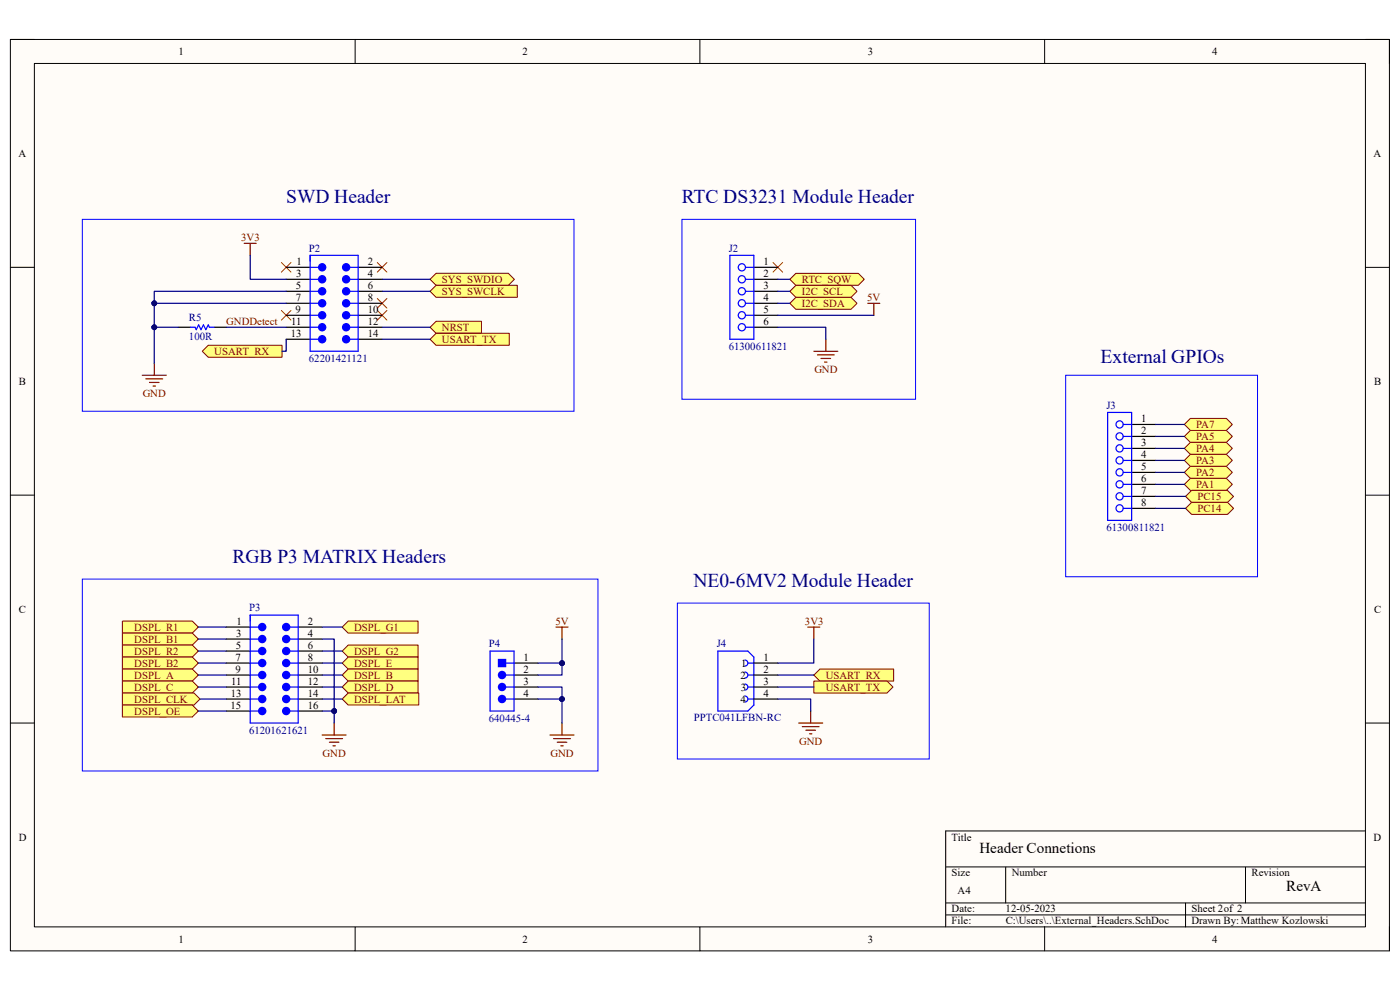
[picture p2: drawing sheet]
<svg xmlns="http://www.w3.org/2000/svg" width="297mm" height="210mm" viewBox="0 0 297 210" stroke-linecap="round" stroke-linejoin="round" font-family="sans-serif">
<path d="M2.2 8.4h292.6v193.3h-292.6z" fill-rule="evenodd" fill="#fffcf8"/>
<path d="M2.2 8.4h292.6v193.3h-292.6z" fill="none" stroke="#000" stroke-width=".21"/>
<path d="M7.3 13.5h282.4v183.1h-282.4z" fill-rule="evenodd" fill="#fffcf8"/>
<g fill="none" stroke="#000" stroke-width=".21">
<path d="M2.2 8.4h5.1M7.3 13.5h282.4v183.1h-282.4zM75.3 8.4v5.1M148.5 8.4v5.1M221.6 8.4v5.1M289.7 8.4h5.1v5.1M2.2 56.7h5.1M289.7 56.7h5.1M2.2 105h5.1M289.7 105.1h5.1M2.2 153.4h5.1M289.7 153.4h5.1"/>
<path d="M289.7 176.3h-89.1v20.3M75.3 196.6v5.1M148.5 196.6v5.1M200.6 183.9h89.1M200.6 191.5h89.1M200.6 194.1h89.1M213.4 183.9v7.6M221.6 196.6v5.1M251.5 191.5v5.1M264.2 183.9v7.6M294.8 196.6v5.1"/>
</g>
<path d="M171.4 133h2.5M172.7 133v2.6M169.4 153.4h5.1M170.2 154.1h3.6M171 154.9h2M171.7 155.7h.5M172 150.8v2.6" fill="none" stroke="#800000" stroke-width=".25"/>
<path d="M172.7 143.2l1.2-1.3h15.7v2.6h-15.7z" fill-rule="evenodd" fill="#ffff80"/>
<path d="M172.7 143.2l1.2-1.3h15.7v2.6h-15.7z" fill="none" stroke="#800000" stroke-width=".21"/>
<path d="M172.7 144.5h15.5l1.3 1.3-1.3 1.2h-15.5z" fill-rule="evenodd" fill="#ffff80"/>
<path d="M172.7 144.5h15.5l1.3 1.3-1.3 1.2h-15.5z" fill="none" stroke="#800000" stroke-width=".21"/>
<path d="M168.8 58h13.3l1.3 1.3-1.3 1.2h-13.3l-1.2-1.2z" fill-rule="evenodd" fill="#ffff80"/>
<path d="M168.8 58h13.3l1.3 1.3-1.3 1.2h-13.3l-1.2-1.2z" fill="none" stroke="#800000" stroke-width=".21"/>
<path d="M172.7 74.5h5M173.4 75.3h3.6M174.2 76h2M174.9 76.8h.6M175.2 72v2.5M184.1 64.3h2.5M185.4 64.3v2.6" fill="none" stroke="#800000" stroke-width=".25"/>
<path d="M168.8 60.5h11.7l1.3 1.3-1.3 1.3h-11.7l-1.2-1.3z" fill-rule="evenodd" fill="#ffff80"/>
<path d="M168.8 60.5h11.7l1.3 1.3-1.3 1.3h-11.7l-1.2-1.3z" fill="none" stroke="#800000" stroke-width=".21"/>
<path d="M168.8 63.1h11.7l1.3 1.2-1.3 1.3h-11.7l-1.2-1.3z" fill-rule="evenodd" fill="#ffff80"/>
<path d="M168.8 63.1h11.7l1.3 1.2-1.3 1.3h-11.7l-1.2-1.3z" fill="none" stroke="#800000" stroke-width=".21"/>
<path d="M164 55.7l2 2M166 55.7l-2 2" fill="none" stroke="#f00" stroke-width=".21"/>
<path d="M72.6 133l1.3-1.2h14.8v2.5h-14.8z" fill-rule="evenodd" fill="#ffff80"/>
<path d="M72.6 133l1.3-1.2h14.8v2.5h-14.8z" fill="none" stroke="#800000" stroke-width=".21"/>
<path d="M26 131.8h14.8l1.3 1.2-1.3 1.3h-14.8z" fill-rule="evenodd" fill="#ffff80"/>
<path d="M26 131.8h14.8l1.3 1.2-1.3 1.3h-14.8z" fill="none" stroke="#800000" stroke-width=".21"/>
<path d="M118 133h2.5M119.2 133v2.6M116.7 155.9h5.1M117.4 156.7h3.6M118.2 157.5h2M119 158.2h.5M119.2 153.4v2.5" fill="none" stroke="#800000" stroke-width=".25"/>
<path d="M144.7 46.5h49.5v38.2h-49.5zM17.5 122.9h109.4v40.7h-109.4zM143.7 127.9h53.4v33.1h-53.4z" fill="none" stroke="#00f" stroke-width=".21"/>
<path d="M91.2 59.3l1.3-1.3h15.4l1.2 1.3-1.2 1.2h-15.4z" fill-rule="evenodd" fill="#ffff80"/>
<path d="M91.2 59.3l1.3-1.3h15.4l1.2 1.3-1.2 1.2h-15.4z" fill="none" stroke="#800000" stroke-width=".21"/>
<path d="M91.2 61.8l1.3-1.3h17.3v2.6h-17.3z" fill-rule="evenodd" fill="#ffff80"/>
<path d="M91.2 61.8l1.3-1.3h17.3v2.6h-17.3z" fill="none" stroke="#800000" stroke-width=".21"/>
<path d="M91.2 69.4l1.3-1.2h9.6v2.5h-9.6z" fill-rule="evenodd" fill="#ffff80"/>
<path d="M91.2 69.4l1.3-1.2h9.6v2.5h-9.6z" fill="none" stroke="#800000" stroke-width=".21"/>
<path d="M51.8 51.6h2.6M53.1 51.6v2.6M30.2 79.6h5.1M32.7 77.1v2.5M31 80.4h3.5M31.7 81.1h2M32.5 81.9h.5" fill="none" stroke="#800000" stroke-width=".25"/>
<path d="M59.7 55.7l2 2M61.7 55.7l-2 2M80 55.7l2.1 2M82.1 55.7l-2.1 2M59.7 65.9l2 2M61.7 65.9l-2 2M80 63.3l2.1 2.1M80 65.9l2.1 2M82.1 63.3l-2.1 2.1M82.1 65.9l-2.1 2" fill="none" stroke="#f00" stroke-width=".21"/>
<path d="M17.5 46.5h104.3v40.7h-104.3z" fill="none" stroke="#00f" stroke-width=".21"/>
<path d="M91.2 72l1.3-1.3h15.5v2.5h-15.5z" fill-rule="evenodd" fill="#ffff80"/>
<path d="M91.2 72l1.3-1.3h15.5v2.5h-15.5z" fill="none" stroke="#800000" stroke-width=".21"/>
<path d="M44.2 73.2h15.6v2.6h-15.6l-1.3-1.3z" fill-rule="evenodd" fill="#ffff80"/>
<path d="M44.2 73.2h15.6v2.6h-15.6l-1.3-1.3z" fill="none" stroke="#800000" stroke-width=".21"/>
<path d="M37.8 69.4h2.6M45.5 69.4h2.5" fill="none" stroke="#000" stroke-width=".25"/>
<path d="M40.4 69.4h1l.2 .5 .5-1 .6 1 .5-1 .5 1 .5-1 .2 .5h1.1" fill="none" stroke="#00f" stroke-width=".25"/>
<path d="M26 134.3h14.8l1.3 1.3-1.3 1.2h-14.8z" fill-rule="evenodd" fill="#ffff80"/>
<path d="M26 134.3h14.8l1.3 1.3-1.3 1.2h-14.8z" fill="none" stroke="#800000" stroke-width=".21"/>
<path d="M26 136.8h14.8l1.3 1.3-1.3 1.3h-14.8z" fill-rule="evenodd" fill="#ffff80"/>
<path d="M26 136.8h14.8l1.3 1.3-1.3 1.3h-14.8z" fill="none" stroke="#800000" stroke-width=".21"/>
<path d="M26 139.4h14.8l1.3 1.3-1.3 1.2h-14.8z" fill-rule="evenodd" fill="#ffff80"/>
<path d="M26 139.4h14.8l1.3 1.3-1.3 1.2h-14.8z" fill="none" stroke="#800000" stroke-width=".21"/>
<path d="M26 141.9h14.8l1.3 1.3-1.3 1.3h-14.8z" fill-rule="evenodd" fill="#ffff80"/>
<path d="M26 141.9h14.8l1.3 1.3-1.3 1.3h-14.8z" fill="none" stroke="#800000" stroke-width=".21"/>
<path d="M26 144.5h14.8l1.3 1.2-1.3 1.3h-14.8z" fill-rule="evenodd" fill="#ffff80"/>
<path d="M26 144.5h14.8l1.3 1.2-1.3 1.3h-14.8z" fill="none" stroke="#800000" stroke-width=".21"/>
<path d="M26 147h15.2l1.2 1.3-1.2 1.3h-15.2z" fill-rule="evenodd" fill="#ffff80"/>
<path d="M26 147h15.2l1.2 1.3-1.2 1.3h-15.2z" fill="none" stroke="#800000" stroke-width=".21"/>
<path d="M26 149.6h14.8l1.3 1.2-1.3 1.3h-14.8z" fill-rule="evenodd" fill="#ffff80"/>
<path d="M26 149.6h14.8l1.3 1.2-1.3 1.3h-14.8z" fill="none" stroke="#800000" stroke-width=".21"/>
<path d="M73.9 136.8h14.8v2.6h-14.8l-1.3-1.3z" fill-rule="evenodd" fill="#ffff80"/>
<path d="M73.9 136.8h14.8v2.6h-14.8l-1.3-1.3z" fill="none" stroke="#800000" stroke-width=".21"/>
<path d="M73.9 139.4h14.8v2.5h-14.8l-1.3-1.2z" fill-rule="evenodd" fill="#ffff80"/>
<path d="M73.9 139.4h14.8v2.5h-14.8l-1.3-1.2z" fill="none" stroke="#800000" stroke-width=".21"/>
<path d="M72.6 143.2l1.3-1.3h14.8v2.6h-14.8z" fill-rule="evenodd" fill="#ffff80"/>
<path d="M72.6 143.2l1.3-1.3h14.8v2.6h-14.8z" fill="none" stroke="#800000" stroke-width=".21"/>
<path d="M72.6 145.7l1.3-1.2h14.8v2.5h-14.8z" fill-rule="evenodd" fill="#ffff80"/>
<path d="M72.6 145.7l1.3-1.2h14.8v2.5h-14.8z" fill="none" stroke="#800000" stroke-width=".21"/>
<path d="M73.9 147h15v2.6h-15l-1.3-1.3z" fill-rule="evenodd" fill="#ffff80"/>
<path d="M73.9 147h15v2.6h-15l-1.3-1.3z" fill="none" stroke="#800000" stroke-width=".21"/>
<path d="M68.3 155.9h5.1M69.1 156.7h3.6M69.9 157.5h2M70.6 158.2h.5M70.9 153.4v2.5" fill="none" stroke="#800000" stroke-width=".25"/>
<g fill="none" stroke="#00f" stroke-width=".25">
<path d="M154.8 54.2h5.1v17.8h-5.1zM158.2 59.3h1.7M158.2 56.7h1.7M158.2 64.3h1.7M158.2 61.8h1.7M158.2 69.4h1.7M158.2 66.9h1.7M152.3 138.1h6.4l1.2 1.3v10.2l-1.2 1.2h-6.4zM158 140a.64 .64 0 0 1 .7 .7 .64 .64 0 0 1-.7 .6M158 142.6a.64 .64 0 0 1 .7 .6 .64 .64 0 0 1-.7 .6M158 145.1a.64 .64 0 0 1 .7 .6 .64 .64 0 0 1-.7 .7M158 147.7a.64 .64 0 0 1 .7 .6 .64 .64 0 0 1-.7 .6"/>
<path d="M158.7 140.7h1.2M158.7 143.2h1.2M158.7 145.7h1.2M158.7 148.3h1.2"/>
<circle cx="157.4" cy="56.7" r=".76"/>
<circle cx="157.4" cy="59.2" r=".76"/>
<circle cx="157.4" cy="66.9" r=".76"/>
<circle cx="157.4" cy="69.4" r=".76"/>
<circle cx="157.4" cy="64.3" r=".76"/>
<circle cx="157.4" cy="61.8" r=".76"/>
</g>
<path d="M159.9 59.3h5.1M159.9 56.7h5.1M159.9 61.8h5.1M159.9 64.3h5.1M159.9 66.9h5.1M159.9 69.4h5.1M159.9 140.7h5.1M159.9 143.2h5.1M159.9 145.7h5.1M159.9 148.3h5.1" fill="none" stroke="#000" stroke-width=".25"/>
<path d="M252.5 88.8h7.7l1.2 1.2-1.2 1.3h-7.7l-1.2-1.3z" fill-rule="evenodd" fill="#ffff80"/>
<path d="M252.5 88.8h7.7l1.2 1.2-1.2 1.3h-7.7l-1.2-1.3z" fill="none" stroke="#800000" stroke-width=".21"/>
<path d="M251.3 92.6l1.2-1.3h7.7l1.2 1.3-1.2 1.3h-7.7z" fill-rule="evenodd" fill="#ffff80"/>
<path d="M251.3 92.6l1.2-1.3h7.7l1.2 1.3-1.2 1.3h-7.7z" fill="none" stroke="#800000" stroke-width=".21"/>
<path d="M251.3 95.1l1.2-1.2h7.7l1.2 1.2-1.2 1.3h-7.7z" fill-rule="evenodd" fill="#ffff80"/>
<path d="M251.3 95.1l1.2-1.2h7.7l1.2 1.2-1.2 1.3h-7.7z" fill="none" stroke="#800000" stroke-width=".21"/>
<path d="M252.5 96.4h7.7l1.2 1.3-1.2 1.2h-7.7l-1.2-1.2z" fill-rule="evenodd" fill="#ffff80"/>
<path d="M252.5 96.4h7.7l1.2 1.3-1.2 1.2h-7.7l-1.2-1.2z" fill="none" stroke="#800000" stroke-width=".21"/>
<path d="M251.3 100.2l1.2-1.3h7.7l1.2 1.3-1.2 1.3h-7.7z" fill-rule="evenodd" fill="#ffff80"/>
<path d="M251.3 100.2l1.2-1.3h7.7l1.2 1.3-1.2 1.3h-7.7z" fill="none" stroke="#800000" stroke-width=".21"/>
<path d="M251.3 102.8l1.2-1.3h7.7l1.2 1.3-1.2 1.2h-7.7z" fill-rule="evenodd" fill="#ffff80"/>
<path d="M251.3 102.8l1.2-1.3h7.7l1.2 1.3-1.2 1.2h-7.7z" fill="none" stroke="#800000" stroke-width=".21"/>
<path d="M251.5 105.3l1.3-1.3h7.6l1.3 1.3-1.3 1.3h-7.6z" fill-rule="evenodd" fill="#ffff80"/>
<path d="M251.5 105.3l1.3-1.3h7.6l1.3 1.3-1.3 1.3h-7.6z" fill="none" stroke="#800000" stroke-width=".21"/>
<path d="M251.5 107.8l1.3-1.2h7.6l1.3 1.2-1.3 1.3h-7.6z" fill-rule="evenodd" fill="#ffff80"/>
<path d="M251.5 107.8l1.3-1.2h7.6l1.3 1.2-1.3 1.3h-7.6z" fill="none" stroke="#800000" stroke-width=".21"/>
<path d="M226.1 79.6h40.7v42.7h-40.7z" fill="none" stroke="#00f" stroke-width=".21"/>
<path d="M48 135.6h5.1M48 133h5.1" fill="none" stroke="#000" stroke-width=".25"/>
<path d="M53.1 135.6h1.8" fill="none" stroke="#00f" stroke-width=".25"/>
<circle cx="55.6" cy="135.6" r=".76" fill="#00f"/>
<g fill="none" stroke="#00f" stroke-width=".25">
<path d="M53.1 133h1.8M61.5 135.6h1.8"/>
<circle cx="55.6" cy="135.6" r=".76"/>
</g>
<path d="M63.3 135.6h5M63.3 133h5" fill="none" stroke="#000" stroke-width=".25"/>
<circle cx="60.7" cy="135.6" r=".76" fill="#00f"/>
<g fill="none" stroke="#00f" stroke-width=".25">
<path d="M61.5 133h1.8"/>
<circle cx="60.7" cy="135.6" r=".76"/>
</g>
<circle cx="60.7" cy="133" r=".76" fill="#00f"/>
<g fill="none" stroke="#00f" stroke-width=".25">
<path d="M53.1 138.1h1.8"/>
<circle cx="60.7" cy="133" r=".76"/>
</g>
<path d="M48 138.1h5.1M63.3 138.1h5" fill="none" stroke="#000" stroke-width=".25"/>
<circle cx="55.6" cy="138.1" r=".76" fill="#00f"/>
<g fill="none" stroke="#00f" stroke-width=".25">
<path d="M61.5 138.1h1.8"/>
<circle cx="55.6" cy="138.1" r=".76"/>
</g>
<circle cx="60.7" cy="138.1" r=".76" fill="#00f"/>
<g fill="none" stroke="#00f" stroke-width=".25">
<path d="M53.1 140.7h1.8"/>
<circle cx="60.7" cy="138.1" r=".76"/>
</g>
<path d="M48 140.7h5.1M63.3 140.7h5" fill="none" stroke="#000" stroke-width=".25"/>
<circle cx="55.6" cy="140.7" r=".76" fill="#00f"/>
<g fill="none" stroke="#00f" stroke-width=".25">
<path d="M61.5 140.7h1.8"/>
<circle cx="55.6" cy="140.7" r=".76"/>
</g>
<circle cx="60.7" cy="140.7" r=".76" fill="#00f"/>
<g fill="none" stroke="#00f" stroke-width=".25">
<path d="M53.1 143.2h1.8"/>
<circle cx="60.7" cy="140.7" r=".76"/>
</g>
<path d="M48 143.2h5.1M63.3 143.2h5" fill="none" stroke="#000" stroke-width=".25"/>
<circle cx="55.6" cy="143.2" r=".76" fill="#00f"/>
<g fill="none" stroke="#00f" stroke-width=".25">
<path d="M61.5 143.2h1.8"/>
<circle cx="55.6" cy="143.2" r=".76"/>
</g>
<circle cx="60.7" cy="143.2" r=".76" fill="#00f"/>
<g fill="none" stroke="#00f" stroke-width=".25">
<path d="M53.1 145.7h1.8"/>
<circle cx="60.7" cy="143.2" r=".76"/>
</g>
<path d="M48 145.7h5.1M63.3 145.7h5" fill="none" stroke="#000" stroke-width=".25"/>
<circle cx="55.6" cy="145.7" r=".76" fill="#00f"/>
<g fill="none" stroke="#00f" stroke-width=".25">
<path d="M61.5 145.7h1.8"/>
<circle cx="55.6" cy="145.7" r=".76"/>
</g>
<circle cx="60.7" cy="145.7" r=".76" fill="#00f"/>
<g fill="none" stroke="#00f" stroke-width=".25">
<path d="M53.1 148.3h1.8"/>
<circle cx="60.7" cy="145.7" r=".76"/>
</g>
<path d="M48 148.3h5.1M48 150.8h5.1M63.3 148.3h5M63.3 150.8h5" fill="none" stroke="#000" stroke-width=".25"/>
<circle cx="55.6" cy="148.3" r=".76" fill="#00f"/>
<g fill="none" stroke="#00f" stroke-width=".25">
<path d="M61.5 148.3h1.8"/>
<circle cx="55.6" cy="148.3" r=".76"/>
</g>
<circle cx="60.7" cy="148.3" r=".76" fill="#00f"/>
<g fill="none" stroke="#00f" stroke-width=".25">
<path d="M53.1 150.8h1.8"/>
<circle cx="60.7" cy="148.3" r=".76"/>
</g>
<circle cx="55.6" cy="150.8" r=".76" fill="#00f"/>
<g fill="none" stroke="#00f" stroke-width=".25">
<path d="M61.5 150.8h1.8"/>
<circle cx="55.6" cy="150.8" r=".76"/>
</g>
<circle cx="60.7" cy="150.8" r=".76" fill="#00f"/>
<g fill="none" stroke="#00f" stroke-width=".25">
<path d="M53.1 130.5h10.2v22.9h-10.2z"/>
<circle cx="60.7" cy="150.8" r=".76"/>
</g>
<circle cx="55.6" cy="133" r=".76" fill="#00f"/>
<g fill="none" stroke="#00f" stroke-width=".25">
<path d="M65.8 59.3h1.8"/>
<circle cx="55.6" cy="133" r=".76"/>
</g>
<path d="M60.7 59.3h5.1M60.7 56.7h5.1" fill="none" stroke="#000" stroke-width=".25"/>
<circle cx="68.3" cy="59.2" r=".76" fill="#00f"/>
<g fill="none" stroke="#00f" stroke-width=".25">
<path d="M65.8 56.7h1.8M74.2 59.3h1.8"/>
<circle cx="68.3" cy="59.2" r=".76"/>
</g>
<path d="M76 59.3h5.1M76 56.7h5.1" fill="none" stroke="#000" stroke-width=".25"/>
<circle cx="73.4" cy="59.2" r=".76" fill="#00f"/>
<g fill="none" stroke="#00f" stroke-width=".25">
<path d="M74.2 56.7h1.8"/>
<circle cx="73.4" cy="59.2" r=".76"/>
</g>
<circle cx="73.4" cy="56.7" r=".76" fill="#00f"/>
<g fill="none" stroke="#00f" stroke-width=".25">
<path d="M65.8 61.8h1.8"/>
<circle cx="73.4" cy="56.7" r=".76"/>
</g>
<path d="M60.7 61.8h5.1M76 61.8h5.1" fill="none" stroke="#000" stroke-width=".25"/>
<circle cx="68.3" cy="61.8" r=".76" fill="#00f"/>
<g fill="none" stroke="#00f" stroke-width=".25">
<path d="M74.2 61.8h1.8"/>
<circle cx="68.3" cy="61.8" r=".76"/>
</g>
<circle cx="73.4" cy="61.8" r=".76" fill="#00f"/>
<g fill="none" stroke="#00f" stroke-width=".25">
<path d="M65.8 64.3h1.8"/>
<circle cx="73.4" cy="61.8" r=".76"/>
</g>
<path d="M60.7 64.3h5.1M76 64.3h5.1" fill="none" stroke="#000" stroke-width=".25"/>
<circle cx="68.3" cy="64.3" r=".76" fill="#00f"/>
<g fill="none" stroke="#00f" stroke-width=".25">
<path d="M74.2 64.3h1.8"/>
<circle cx="68.3" cy="64.3" r=".76"/>
</g>
<circle cx="73.4" cy="64.3" r=".76" fill="#00f"/>
<g fill="none" stroke="#00f" stroke-width=".25">
<path d="M65.8 66.9h1.8"/>
<circle cx="73.4" cy="64.3" r=".76"/>
</g>
<path d="M60.7 66.9h5.1M76 66.9h5.1" fill="none" stroke="#000" stroke-width=".25"/>
<circle cx="68.3" cy="66.9" r=".76" fill="#00f"/>
<g fill="none" stroke="#00f" stroke-width=".25">
<path d="M74.2 66.9h1.8"/>
<circle cx="68.3" cy="66.9" r=".76"/>
</g>
<circle cx="73.4" cy="66.9" r=".76" fill="#00f"/>
<g fill="none" stroke="#00f" stroke-width=".25">
<path d="M65.8 69.4h1.8"/>
<circle cx="73.4" cy="66.9" r=".76"/>
</g>
<path d="M60.7 69.4h5.1M76 69.4h5.1" fill="none" stroke="#000" stroke-width=".25"/>
<circle cx="68.3" cy="69.4" r=".76" fill="#00f"/>
<g fill="none" stroke="#00f" stroke-width=".25">
<path d="M74.2 69.4h1.8"/>
<circle cx="68.3" cy="69.4" r=".76"/>
</g>
<circle cx="73.4" cy="69.4" r=".76" fill="#00f"/>
<g fill="none" stroke="#00f" stroke-width=".25">
<path d="M65.8 72h1.8"/>
<circle cx="73.4" cy="69.4" r=".76"/>
</g>
<path d="M60.7 72h5.1M76 72h5.1" fill="none" stroke="#000" stroke-width=".25"/>
<circle cx="68.3" cy="72" r=".76" fill="#00f"/>
<g fill="none" stroke="#00f" stroke-width=".25">
<path d="M74.2 72h1.8"/>
<circle cx="68.3" cy="72" r=".76"/>
</g>
<circle cx="73.4" cy="72" r=".76" fill="#00f"/>
<g fill="none" stroke="#00f" stroke-width=".25">
<path d="M65.8 54.2h10.2v20.3h-10.2z"/>
<circle cx="73.4" cy="72" r=".76"/>
</g>
<circle cx="68.3" cy="56.7" r=".76" fill="#00f"/>
<g fill="none" stroke="#00f" stroke-width=".25">
<path d="M107.3 145.7h1.8"/>
<circle cx="68.3" cy="56.7" r=".76"/>
</g>
<path d="M109.1 140.7h5M109.1 143.2h5M109.1 145.7h5" fill="none" stroke="#000" stroke-width=".25"/>
<circle cx="106.5" cy="145.7" r=".76" fill="#00f"/>
<g fill="none" stroke="#00f" stroke-width=".25">
<path d="M107.3 143.2h1.8"/>
<circle cx="106.5" cy="145.7" r=".76"/>
</g>
<circle cx="106.5" cy="143.2" r=".76" fill="#00f"/>
<g fill="none" stroke="#00f" stroke-width=".25">
<path d="M107.3 140.7h1.8M107.3 148.3h1.8"/>
<circle cx="106.5" cy="143.2" r=".76"/>
</g>
<path d="M109.1 148.3h5" fill="none" stroke="#000" stroke-width=".25"/>
<circle cx="106.5" cy="148.3" r=".76" fill="#00f"/>
<circle cx="106.5" cy="148.3" r=".76" fill="none" stroke="#00f" stroke-width=".25"/>
<path d="M105.7 139.9h1.6v1.5h-1.6z" fill-rule="evenodd" fill="#00f"/>
<g fill="none" stroke="#00f" stroke-width=".25">
<path d="M235 87.5h5.1v22.9h-5.1zM238.3 92.6h1.8M238.3 90h1.8M238.3 97.7h1.8M238.3 95.1h1.8M238.3 102.8h1.8M238.3 100.2h1.8M238.3 107.8h1.8M238.3 105.3h1.8M104 138.1h5.1v12.7h-5.1zM105.7 139.9h1.6v1.5h-1.6z"/>
<circle cx="237.5" cy="95.1" r=".76"/>
<circle cx="237.5" cy="90" r=".76"/>
<circle cx="237.5" cy="97.7" r=".76"/>
<circle cx="237.5" cy="92.6" r=".76"/>
<circle cx="237.5" cy="100.2" r=".76"/>
<circle cx="237.5" cy="107.8" r=".76"/>
<circle cx="237.5" cy="102.7" r=".76"/>
<circle cx="237.5" cy="105.3" r=".76"/>
</g>
<path d="M240.1 92.6h5.1M240.1 90h5.1M240.1 95.1h5.1M240.1 97.7h5.1M240.1 100.2h5.1M240.1 102.8h5.1M240.1 105.3h5.1M240.1 107.8h5.1" fill="none" stroke="#000" stroke-width=".25"/>
<g fill="none" stroke="#000080" stroke-width=".25">
<path d="M53.1 54.2v5.1h7.6M81.1 59.3h10.1M165 59.3h2.6M32.7 64.3h28M60.7 72v2.5h-.9M81.1 61.8h10.1M81.1 69.4h10.1M81.1 72h10.1M165 69.4h10.2v2.6M172.7 135.6v5.1h-7.7M165 148.3h7v2.5M165 145.7h7.7"/>
<path d="M165 143.2h7.7"/>
</g>
<circle cx="32.7" cy="64.3" r=".51" fill="#000080"/>
<circle cx="32.7" cy="64.3" r=".51" fill="none" stroke="#000080" stroke-width=".21"/>
<path d="M32.7 69.4h5.1M48 69.4h12.7" fill="none" stroke="#000080" stroke-width=".25"/>
<circle cx="32.7" cy="69.4" r=".51" fill="#000080"/>
<circle cx="32.7" cy="69.4" r=".51" fill="none" stroke="#000080" stroke-width=".21"/>
<g fill="none" stroke="#000080" stroke-width=".25">
<path d="M42.1 133h5.9M42.1 135.6h5.9M42.1 138.1h5.9M68.3 133h4.3M68.3 138.1h4.3M42.1 140.7h5.9M42.1 143.2h5.9M42.1 145.7h5.9M42.1 150.8h5.9M68.3 140.7h4.3M68.3 143.2h4.3M68.3 145.7h4.3"/>
<path d="M68.3 150.8h2.6M68.3 148.3h4.3"/>
</g>
<circle cx="70.9" cy="150.8" r=".51" fill="#000080"/>
<circle cx="70.9" cy="150.8" r=".51" fill="none" stroke="#000080" stroke-width=".21"/>
<path d="M165 61.8h2.6M165 64.3h2.6M165 66.9h20.4M68.3 135.6h2.6v17.8M42.4 148.3h5.6" fill="none" stroke="#000080" stroke-width=".25"/>
<circle cx="70.9" cy="150.8" r=".51" fill="#000080"/>
<circle cx="70.9" cy="150.8" r=".51" fill="none" stroke="#000080" stroke-width=".21"/>
<path d="M60.7 61.8h-28v15.3" fill="none" stroke="#000080" stroke-width=".25"/>
<circle cx="32.7" cy="64.3" r=".51" fill="#000080"/>
<circle cx="32.7" cy="64.3" r=".51" fill="none" stroke="#000080" stroke-width=".21"/>
<circle cx="32.7" cy="69.4" r=".51" fill="#000080"/>
<circle cx="32.7" cy="69.4" r=".51" fill="none" stroke="#000080" stroke-width=".21"/>
<path d="M114.1 148.3h5.1" fill="none" stroke="#000080" stroke-width=".25"/>
<circle cx="119.2" cy="148.3" r=".51" fill="#000080"/>
<circle cx="119.2" cy="148.3" r=".51" fill="none" stroke="#000080" stroke-width=".21"/>
<path d="M114.1 140.7h5.1" fill="none" stroke="#000080" stroke-width=".25"/>
<circle cx="119.2" cy="140.7" r=".51" fill="#000080"/>
<circle cx="119.2" cy="140.7" r=".51" fill="none" stroke="#000080" stroke-width=".21"/>
<path d="M114.1 145.7h5.1v7.7" fill="none" stroke="#000080" stroke-width=".25"/>
<circle cx="119.2" cy="148.3" r=".51" fill="#000080"/>
<circle cx="119.2" cy="148.3" r=".51" fill="none" stroke="#000080" stroke-width=".21"/>
<path d="M119.2 135.6v7.6h-5.1" fill="none" stroke="#000080" stroke-width=".25"/>
<circle cx="119.2" cy="140.7" r=".51" fill="#000080"/>
<circle cx="119.2" cy="140.7" r=".51" fill="none" stroke="#000080" stroke-width=".21"/>
<path d="M245.2 97.7h6.1M245.2 95.1h6.1M245.2 92.6h6.1M245.2 90h6.1M245.2 105.3h6.3M245.2 107.8h6.3M245.2 102.8h6.1M245.2 100.2h6.1" fill="none" stroke="#000080" stroke-width=".25"/>
<g font-size="4.1" fill="#000080">
<text x="60.7" y="43.1">SWD Header</text>
<text x="144.7" y="43.1">RTC DS3231 Module Header</text>
<text x="233.5" y="76.9">External GPIOs</text>
<text x="49.3" y="119.4">RGB P3 MATRIX Headers</text>
<text x="147.1" y="124.5">NE0-6MV2 Module Header</text>
</g>
<g font-size="3.2">
<text x="207.8" y="181">Header Connetions</text>
<text x="272.9" y="189.1">RevA</text>
</g>
<g font-size="2.3">
<text x="37.9" y="11.7">1</text>
<text x="110.9" y="11.7">2</text>
<text x="184.1" y="11.7">3</text>
<text x="257.1" y="11.7">4</text>
<text x="3.9" y="33.3">A</text>
<text x="291.4" y="33.3">A</text>
<text x="62.8" y="58.7">3</text>
<text x="62.9" y="56.2">1</text>
<text x="78" y="58.7">4</text>
<text x="78" y="56.2">2</text>
<text x="162" y="58.7">2</text>
<text x="162" y="56.2">1</text>
<text x="62.7" y="63.8">7</text>
<text x="62.8" y="61.3">5</text>
<text x="78" y="61.3">6</text>
<text x="78" y="63.8">8</text>
<text x="162" y="61.3">3</text>
<text x="162" y="63.8">4</text>
<text x="61.7" y="71.5">13</text>
<text x="61.8" y="68.9">11</text>
<text x="62.7" y="66.4">9</text>
<text x="78" y="66.4">10</text>
<text x="78" y="68.9">12</text>
<text x="78" y="71.5">14</text>
<text x="162" y="66.4">5</text>
<text x="162" y="68.9">6</text>
<text x="4" y="81.6">B</text>
<text x="291.5" y="81.6">B</text>
<text x="242.1" y="89.5">1</text>
<text x="242.1" y="92.1">2</text>
<text x="242.1" y="94.6">3</text>
<text x="242.1" y="97.2">4</text>
<text x="242.1" y="99.7">5</text>
<text x="242.1" y="102.2">6</text>
<text x="242.1" y="104.8">7</text>
<text x="242.1" y="107.3">8</text>
<text x="4" y="130">C</text>
<text x="291.5" y="130">C</text>
<text x="50" y="137.6">5</text>
<text x="50.1" y="135">3</text>
<text x="50.2" y="132.5">1</text>
<text x="65.3" y="135">4</text>
<text x="65.3" y="132.5">2</text>
<text x="65.3" y="137.6">6</text>
<text x="50" y="140.1">7</text>
<text x="50" y="142.7">9</text>
<text x="65.3" y="140.1">8</text>
<text x="65.3" y="142.7">10</text>
<text x="111.1" y="140.1">1</text>
<text x="111.1" y="142.7">2</text>
<text x="157.1" y="144">2</text>
<text x="157.3" y="141.4">1</text>
<text x="162" y="140.1">1</text>
<text x="162" y="142.7">2</text>
<text x="48.9" y="147.8">13</text>
<text x="49" y="145.2">11</text>
<text x="65.3" y="145.2">12</text>
<text x="65.3" y="147.8">14</text>
<text x="111.1" y="145.2">3</text>
<text x="111.1" y="147.8">4</text>
<text x="157.1" y="149.1">4</text>
<text x="157.2" y="146.5">3</text>
<text x="162" y="145.2">3</text>
<text x="162" y="147.8">4</text>
<text x="48.9" y="150.3">15</text>
<text x="65.3" y="150.3">16</text>
<text x="4" y="178.3">D</text>
<text x="201.9" y="178.3">Title</text>
<text x="291.4" y="178.3">D</text>
<text x="201.9" y="185.9">Size</text>
<text x="214.6" y="185.9">Number</text>
<text x="265.5" y="185.9">Revision</text>
<text x="203.2" y="189.7">A4</text>
<text x="201.9" y="193.5">Date:</text>
<text x="201.9" y="196.1">File:</text>
<text x="213.3" y="193.5">12-05-2023</text>
<text x="213.4" y="196.1">C:\Users\..\External_Headers.SchDoc</text>
<text x="252.8" y="193.5">Sheet 2of 2</text>
<text x="252.8" y="196.1">Drawn By:Matthew Kozlowski</text>
<text x="37.9" y="199.9">1</text>
<text x="110.9" y="199.9">2</text>
<text x="184.1" y="199.9">3</text>
<text x="257.1" y="199.9">4</text>
</g>
<g font-size="2.3" fill="#800000">
<text x="51.2" y="51.1">3V3</text>
<text x="93.8" y="60">SYS_SWDIO</text>
<text x="170.1" y="60">RTC_SQW</text>
<text x="93.8" y="62.6">SYS_SWCLK</text>
<text x="170.1" y="62.6">I2C_SCL</text>
<text x="170.1" y="65.1">I2C_SDA</text>
<text x="184" y="63.8">5V</text>
<text x="48" y="68.9">GNDDetect</text>
<text x="93.8" y="70.2">NRST</text>
<text x="45.5" y="75.3">USART_RX</text>
<text x="93.8" y="72.7">USART_TX</text>
<text x="172.8" y="79.1">GND</text>
<text x="30.3" y="84.2">GND</text>
<text x="253.8" y="90.8">PA7</text>
<text x="253.8" y="93.3">PA5</text>
<text x="253.8" y="95.9">PA4</text>
<text x="253.8" y="98.4">PA3</text>
<text x="253.8" y="101">PA2</text>
<text x="253.8" y="103.5">PA1</text>
<text x="254" y="106">PC15</text>
<text x="254" y="108.6">PC14</text>
<text x="28.5" y="133.8">DSPL_R1</text>
<text x="28.5" y="136.3">DSPL_B1</text>
<text x="75.1" y="133.8">DSPL_G1</text>
<text x="117.9" y="132.5">5V</text>
<text x="170.8" y="132.5">3V3</text>
<text x="28.5" y="138.9">DSPL_R2</text>
<text x="28.5" y="141.4">DSPL_B2</text>
<text x="28.5" y="144">DSPL_A</text>
<text x="75.1" y="138.9">DSPL_G2</text>
<text x="75.1" y="141.4">DSPL_E</text>
<text x="75.1" y="144">DSPL_B</text>
<text x="175.2" y="144">USART_RX</text>
<text x="28.5" y="146.5">DSPL_C</text>
<text x="28.5" y="149.1">DSPL_CLK</text>
<text x="75.1" y="146.5">DSPL_D</text>
<text x="75.1" y="149.1">DSPL_LAT</text>
<text x="175.2" y="146.5">USART_TX</text>
<text x="28.5" y="151.6">DSPL_OE</text>
<text x="68.5" y="160.5">GND</text>
<text x="116.8" y="160.5">GND</text>
<text x="169.5" y="157.9">GND</text>
</g>
<g font-size="2.3" fill="#000080">
<text x="65.5" y="53.4">P2</text>
<text x="154.6" y="53.4">J2</text>
<text x="40.1" y="68.2">R5</text>
<text x="40.1" y="72.2">100R</text>
<text x="65.5" y="76.8">62201421121</text>
<text x="154.6" y="74.3">61300611821</text>
<text x="234.7" y="86.7">J3</text>
<text x="234.7" y="112.6">61300811821</text>
<text x="52.8" y="129.7">P3</text>
<text x="103.7" y="137.3">P4</text>
<text x="152.1" y="137.3">J4</text>
<text x="52.8" y="155.7">61201621621</text>
<text x="103.7" y="153.1">640445-4</text>
<text x="147.2" y="152.9">PPTC041LFBN-RC</text>
</g>
</svg>
